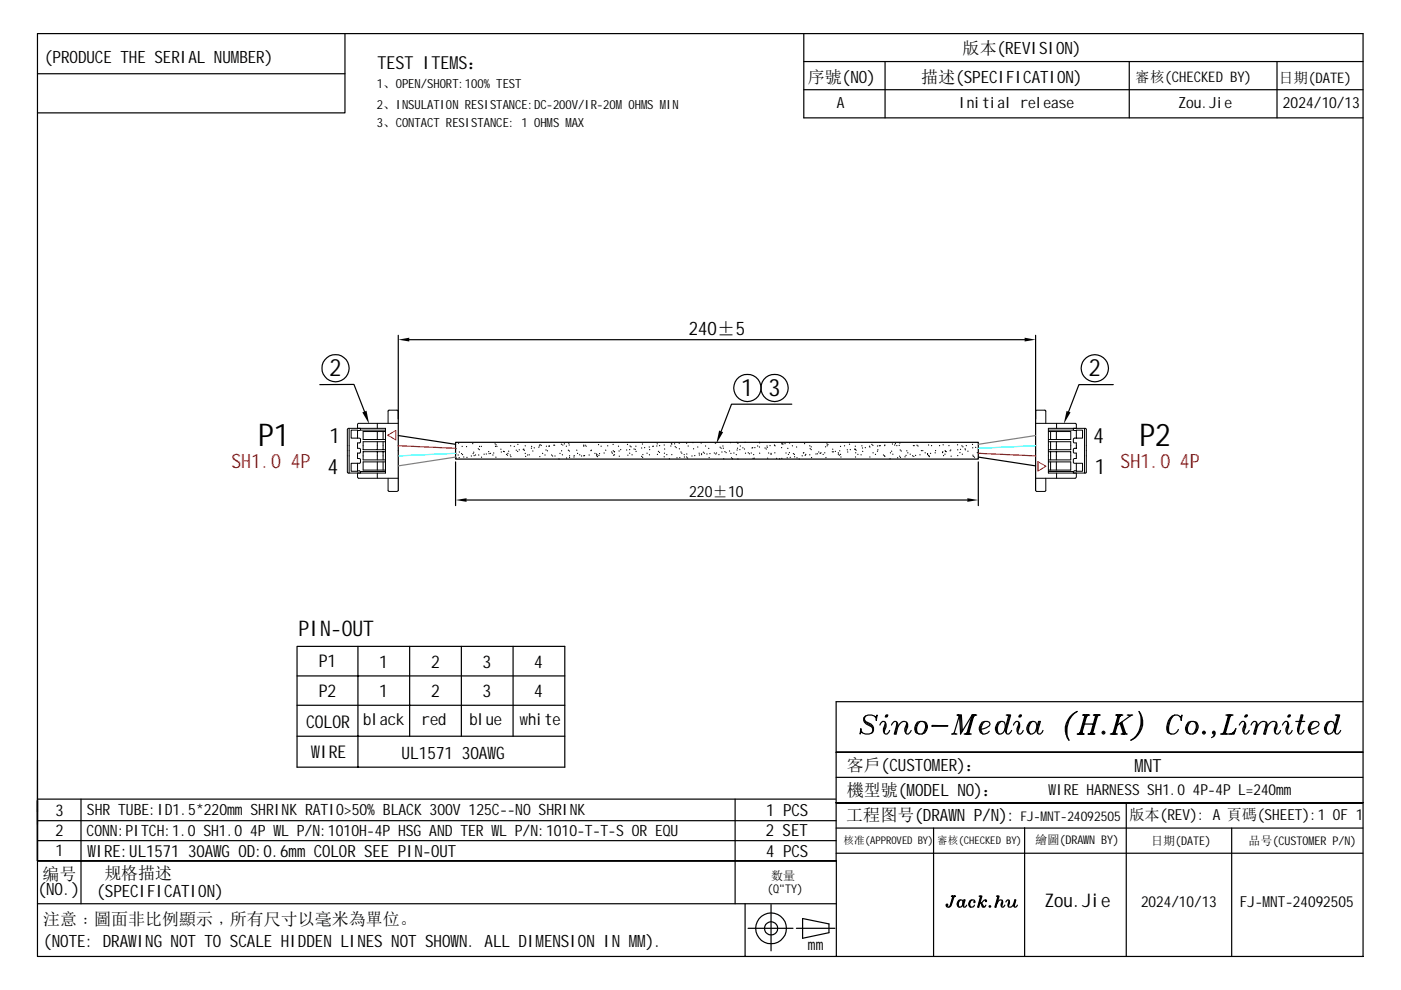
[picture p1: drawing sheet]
<svg xmlns="http://www.w3.org/2000/svg" width="297mm" height="210mm" viewBox="0 0 297 210" stroke-linecap="round" stroke-linejoin="round" font-family="sans-serif">
<g fill="none" stroke="#000" stroke-width=".25">
<path d="M7.9 7.1h281.1v195.7h-281.1zM7.9 15.6h65.2M73.1 7.1v16.8h-65.2M170.4 13.1h118.6M170.4 7.1v17.9h118.6M170.4 19h118.6M187.6 13.1v11.9M239.4 13.1v11.9M270.7 13.1v11.9M84.4 71.1v32.9M86.8 72h130.4M219.6 71.1v32.9"/>
<path d="M67.8 81.5h7.2l2.3 5.8M84.4 92.3l12.2 1.9M96.6 93.8h110.8v3.5h-110.8zM96.6 97.9v9.3M96.6 96.2h.1M96.7 95.1h.1M96.7 97.1h.1M97.1 96.4v.1M97.2 94h.1M97.4 97h.1M97.4 95.8v.1M97.9 96.2h.1"/>
<path d="M98 94.6v.1M98.1 96.4h.1M98.3 96.9h.1M98.9 94.7h.1M99 97h.1M99.9 96.7h.1M100.2 94v.1M100.3 96.2h.1M100.4 95.9h.1M100.5 96.6h.1M100.8 96.4v.1M101.4 95.1v.1"/>
<path d="M101.5 96.4v.1M101.6 95.3h.1M101.7 94.6v.1M102.1 94.6v.1M102.1 96.9v.1M102.6 96.3h.1M103.1 96.2v.1M103.6 95.7v.1M103.7 96.2h.1M104 96.1v.1M104.5 96.4v.1M104.7 96v.1"/>
<path d="M105 94.1h.1M105.1 94.6v.1M105.1 96.9v.1M105.2 94.3h.1M105.4 94.6v.1M106.2 95.2v.1M106.3 95.8v.1M106.8 95.7h.1M106.9 95.7v.1M107.4 96.3v.1M107.6 96.5h.1M107.7 96.1v.1"/>
<path d="M107.9 95.6v.1M108.2 96.4v.1M108.3 94.5h.1M108.3 96.8h.1M109 94.6v.1M109.5 95.4v.1M109.8 95.7h.1M109.8 94.2h.1M110.1 95.3v.1M110.9 95.3h.1M111.1 95.2v.1M111.2 95.5h.1"/>
<path d="M111.4 94.5h.1M111.4 96.1v.1M111.4 96.7v.1M111.9 96.4v.1M112.2 96.4h.1M112.7 95v.1M112.7 94.6v.1M113 95.6h.1M113.3 94.9v.1M114.2 94.8h.1M114.4 94.5h.1M114.5 96.8h.1"/>
<path d="M114.5 94.2v.1M114.8 94.4v.1M115 96.1v.1M115.6 96.4v.1M115.8 95.4h.1M115.9 94.6h.1M116.1 95.6h.1M116.4 94.6v.1M116.4 94.5h.1M117 96.4v.1M117.2 96.7h.1M117.4 94.4h.1"/>
<path d="M117.6 94.4h.1M117.7 96.7h.1M118.5 97.3h.1M118.7 96.1v.1M119 94.2h.1M119.1 95.6h.1M119.2 96.4h.1M119.3 94.3v.1M119.7 94.1h.1M120.1 94.6h.1M120.1 97.1h.1M120.5 95.4v.1"/>
<path d="M120.6 94h.1M120.7 94.3v.1M120.7 95.6h.1M120.8 96.6v.1M120.8 97h.1M121.7 96.9h.1M121.7 96.6h.1M122.3 95.4v.1M122.5 96.1v.1M122.9 96.4h.1M123.3 96.7h.1M123.7 94.4h.1"/>
<path d="M123.8 94.6h.1M123.8 96.6v.1M123.9 96.6h.1M124.1 94.4h.1M124.3 94.6h.1M124.9 96.4v.1M125.3 95.5v.1M125.4 95.4v.1M126.1 96.1v.1M126.5 96.2v.1M126.5 96.6v.1M126.6 96.4h.1"/>
<path d="M126.7 96.8h.1M126.9 94.2v.1M127 96.5v.1M127.1 96.2h.1M127.5 94.6h.1M128.1 96v.1M128.4 95.4v.1M128.8 94.5h.1M129.7 95.8v.1M129.8 96.1h.1M130 94.2h.1M130 95.6h.1"/>
<path d="M130.1 96.5h.1M130.2 95.8h.1M130.3 95.7v.1M130.3 96.4h.1M131.1 94.6h.1M131.3 95.6h.1M131.3 96.7h.1M131.6 95.3h.1M132.9 95.4h.1M133 94.2h.1M133.1 96.5h.1M133.5 95.3h.1"/>
<path d="M133.5 96.1h.1M133.6 94.5v.1M133.8 94.7v.1M134 96.4h.1M134.4 95.2h.1M134.7 95.3h.1M134.8 94.6h.1M134.9 95.7h.1M136 95h.1M136 96.7v.1M136.2 94.1v.1M136.3 97h.1"/>
<path d="M136.3 96.4h.1M136.7 94.9h.1M137.2 96.1h.1M137.7 94.8h.1M137.7 96.4h.1M137.7 95.3h.1M138.4 94.6v.1M138.5 94.6h.1M139.3 94.5v.1M139.3 94.1h.1M139.4 96.3v.1M139.6 95.7h.1"/>
<path d="M139.8 95.9h.1M139.9 94.5h.1M140.8 94.3v.1M140.8 96.8v.1M140.9 96.1h.1M140.9 95.2h.1M141.4 96.4h.1M141.9 97.3h.1M142.2 94.5v.1M142.4 94.1h.1M142.4 94.1v.1M142.4 96.4h.1"/>
<path d="M143 94.1h.1M143.2 94.7h.1M143.4 94.9h.1M143.5 97v.1M144 94h.1M144 95.1v.1M144.1 97h.1M144.4 95.8v.1M144.6 96.1h.1M145.1 96.4h.1M145.1 96.9h.1M145.6 94h.1"/>
<path d="M145.6 96.9h.1M145.6 96.2v.1M145.8 97.1h.1M145.9 94.5v.1M146.7 96.7h.1M146.9 93.8v.1M147.1 95.1v.1M147.3 96.6h.1M147.9 94.8h.1M148.2 96.1h.1M148.3 96.4v.1M148.7 93.9v.1"/>
<path d="M148.7 96.2h.1M148.7 96.4h.1M149.1 95.9h.1M149.3 96.1h.1M149.6 94.5v.1M149.9 96.2v.1M150.3 95.1h.1M150.4 97h.1M150.5 96.2h.1M151.5 96v.1M151.7 94h.1M151.8 96.2v.1"/>
<path d="M151.9 96v.1M152.4 96.4h.1M152.7 94.8h.1M152.9 95v.1M153.1 95.8v.1M153.3 94.5v.1M153.4 95v.1M153.4 97.3h.1M153.7 95.7v.1M154 95.9v.1M154.7 95.6h.1M154.9 93.8v.1"/>
<path d="M155 96.1v.1M155.1 97v.1M155.3 97.3h.1M155.6 96v.1M156.1 96.4h.1M156.2 93.8h.1M156.3 95.4h.1M156.4 95v.1M156.4 94h.1M156.4 97.3h.1M156.9 95.3h.1M157 94.5v.1"/>
<path d="M157.5 94.9v.1M157.8 95.2h.1M158 93.8h.1M158.1 96.1h.1M158.7 96h.1M158.9 96.2h.1M159.3 96v.1M159.5 95h.1M159.6 94.9h.1M159.7 97.2h.1M159.8 96.4h.1M159.9 97.1v.1"/>
<path d="M160 94.9h.1M160.6 94.5v.1M161 93.8h.1M161 94.8h.1M161.1 93.9h.1M161.1 96.1h.1M162.2 95h.1M162.5 95.2h.1M162.6 94.5v.1M162.7 94.8v.1M162.8 97.1v.1M163 96v.1"/>
<path d="M163.3 94.5h.1M163.5 96.1v.1M163.5 96.3v.1M164.2 94.3v.1M164.3 96h.1M164.3 94.5h.1M164.7 97.2h.1M165.3 97.3h.1M165.7 94.9h.1M165.8 93.9v.1M165.8 97.2h.1M165.8 94.1v.1"/>
<path d="M166 94.1v.1M166.4 94v.1M166.7 96v.1M166.9 97v.1M167 95.1h.1M167.2 96.3v.1M167.4 95.9v.1M167.4 93.9v.1M167.5 97h.1M167.9 85.7h-12.8l-2.2 5.8M168 94.5h.1M168.2 96.2h.1"/>
<path d="M168.4 96.3v.1M168.5 96.8v.1M168.9 94.8h.1M169 97v.1M169.4 97.3h.1M170.1 96.6v.1M170.3 96v.1M170.4 95.9v.1M170.6 94v.1M170.7 96.5v.1M170.8 96.3v.1M171.7 94.5h.1"/>
<path d="M171.7 96.4h.1M171.8 95.1h.1M172 94.7v.1M172 95.3h.1M172.1 97h.1M173 96.2v.1M173.3 96.2h.1M173.6 95.8v.1M173.9 96.1v.1M174.1 96h.1M174.5 96.3v.1M174.9 96h.1"/>
<path d="M175 94.7v.1M175.1 97h.1M175.3 94.1h.1M175.4 94.5h.1M175.5 94.2v.1M176.5 95.8h.1M176.6 95.2v.1M176.7 95.8h.1M177.1 95.7h.1M177.7 96h.1M177.7 96.3h.1M178 96.5h.1"/>
<path d="M178 95.6h.1M178.2 94.6v.1M178.2 96.3v.1M178.3 96.9h.1M179.1 94.5h.1M179.6 95.3v.1M179.7 95.8v.1M180.1 94.2h.1M180.3 95.3h.1M181.3 95.2v.1M181.3 94.6h.1M181.4 96.9h.1"/>
<path d="M181.4 96h.1M181.5 95.4v.1M181.9 96.3v.1M182.6 96.4h.1M182.7 94.5h.1M182.9 95h.1M182.9 95.7h.1M183.5 94.9h.1M184.3 94.6h.1M184.4 94.8h.1M184.4 96.9h.1M184.9 94.2h.1"/>
<path d="M185.1 94.4v.1M185.1 96h.1M185.6 96.3v.1M186 94.5v.1M186 95.6v.1M186.1 95.3v.1M186.4 94.5h.1M186.6 94.5h.1M187.3 96.4v.1M187.5 96.6v.1M187.6 94.5h.1M187.6 94.3v.1"/>
<path d="M187.6 96.7v.1M188.7 97.3h.1M188.8 96h.1M189 95.6v.1M189.2 94.1v.1M189.3 96.3h.1M189.7 94.3v.1M189.9 94v.1M190.1 94.5h.1M190.3 97v.1M190.7 94.4v.1M190.7 96.7h.1"/>
<path d="M190.8 93.9v.1M190.9 95.4h.1M190.9 97h.1M191.1 95.6h.1M191.9 96.8v.1M192.1 96.5v.1M192.3 95.6h.1M192.5 96h.1M193 96.3h.1M193.5 96.6v.1M193.7 94.5h.1M193.7 96.7v.1"/>
<path d="M193.8 94.5h.1M194.1 96.5v.1M194.4 94.4h.1M194.6 94.5v.1M195.1 96.4h.1M195.4 95.5v.1M195.7 95.5v.1M196.2 96h.1M196.7 96.2v.1M196.8 96.6h.1M196.9 94.3v.1M197 96.6v.1"/>
<path d="M197 96.8h.1M197.3 96.1v.1M197.5 94.5h.1M198.3 96h.1M198.4 95.5v.1M199.2 94.5h.1M199.8 95.9v.1M199.9 95.8h.1M200 94.3h.1M200.1 96.6h.1M200.3 96.3h.1M200.4 95.6h.1"/>
<path d="M200.5 95.7h.1M200.6 95.7v.1M201.2 94.5h.1M201.5 95.6h.1M201.6 95.4h.1M201.7 96.7h.1M203 94.3h.1M203.1 95.3v.1M203.1 96.6h.1M203.5 95.9v.1M203.7 95.3h.1M203.9 94.5h.1"/>
<path d="M204 96.3h.1M204.2 94.7v.1M204.6 95.1v.1M204.7 95.3v.1M204.9 94.5h.1M205.2 95.6v.1M206.2 94.2h.1M206.2 94.9v.1M206.3 96.5h.1M206.4 96.7v.1M206.6 96.9v.1M206.9 94.8v.1"/>
<path d="M207.2 95.9v.1M207.4 96.9l12.2 1.9M207.4 97.9v9.3M236 81.5h-7.2l-2.2 5.8M98.9 106h106.2M63 137h56.7v25.7h-56.7zM75.9 137v25.7M86.9 137v19.1M97.8 137v19.1M108.8 137v19.1M63 143.3h56.7M63 156.1h56.7"/>
<path d="M63 149.5h56.7M177.3 159.5h111.7zM177.3 148.8h111.7zM177.3 148.8v54M177.3 159.5h111.7M183.3 152.8l.2 .3 1.3 .8 .2 .4M183.5 151.8l-.2 .4 .2 .8 1.1 .5a1.13 1.13 0 0 1 .6 1.2 1.13 1.13 0 0 1-.9 .9h-.8l-.6-.2-.4-.5v-.4l-.1 1.1 .1-.3h.2M185.6 152h.2l.2-.4-.2 1.2-.2-.8a1.72 1.72 0 0 0-2.5 .2l.2 .9 .4 .4 1.1 .6 .2 .4v.5l-.2 .4M186.5 153.7l.6-.7 .6 .1 .2 1-.4 .9M187.7 153.1l-.2 2.3M187.7 153.5l-.4 1 .2 .9 .2 .2h.4l.5-.7M187.8 151.8h.4"/>
<path d="M187.9 151.6h.3l-.1 .4h-.4zM188.1 151.6l-.2 .4M190.1 153.5l-.5 2.1h.4l.4-2.1-.4-.5h-.4l-.6 .7M190.1 153.1v1l-.3 1.5M190.4 154.1a1.33 1.33 0 0 1 1.8-1l.2 .4v.6l-.3 .9M192.2 153.1l-.1 2.3M192.2 153.5l-.4 1v.5l.3 .4 .1 .2h.4l.6-.7M194.5 153.1a1.67 1.67 0 0 1 1.9 .2 1.49 1.49 0 0 1-.3 2 1.49 1.49 0 0 1-2 0 1.85 1.85 0 0 1 .4-2.2zM194.5 153.3a1.69 1.69 0 0 0-.2 2M195.1 153a2.06 2.06 0 0 0-.6 2.4l.4 .2M195.7 153l.3 .1a2 2 0 0 1-.5 2.5M196.2 153.3a1.83 1.83 0 0 1-.2 2"/>
<path d="M197.6 153.8l3.4 .1-3.4 .1zM201.7 155.6h1.2M201.9 155.6l.4-.2 .4 .2M202.9 151.6h.9l.2 3.4 2.1-3.4M203.1 151.6l.3 .2 .3 3.8 .3-.6M203.3 151.6l.1 .4M203.4 151.6l-1.1 3.8M203.7 151.6l.1 3.7M204.4 155.6h1.5M204.6 155.6l.6-.2 .5 .2M205.2 155.3l-.4 .3M205.3 155.3l.3 .3"/>
<path d="M206.1 151.6l-1.1 4M206.1 151.6h1M206.3 151.6l-1.1 4M206.5 151.6l-1.2 4M206.7 151.6l-.4 .4M206.9 151.6l-.6 .2M207.8 154.7a2.46 2.46 0 0 0 2.1-1.2 1.08 1.08 0 0 0-1.7-.4 1.46 1.46 0 0 0 .2 2.5l1-.2 .3-.4M208.2 153.3a1.8 1.8 0 0 0-.2 2M208.8 153a1.88 1.88 0 0 0-.4 2.6M211.6 153.1l.6-.1 .8 .1a1.65 1.65 0 0 1-1.2 2.5 1.21 1.21 0 0 1-.5-1.9zM211.6 153.3a1.92 1.92 0 0 0-.2 2M212.2 153a1.88 1.88 0 0 0-.4 2.6"/>
<path d="M213.3 151.6h1l-1 3.4M213.5 151.6l.6 .2M213.7 151.6l.2 .4M213.9 151.6l-.6 2.1a1.43 1.43 0 0 0 .2 1.9h.4l.6-.7M214.1 151.6l-.8 2.9v.9M214.9 153.7l.5-.7 .6 .1 .2 1-.4 .9M216 153.1l-.2 2.3M216 153.5l-.4 1 .2 .9 .2 .2h.4l.5-.7M216.1 151.8h.4M216.2 151.6h.4l-.2 .4h-.4zM216.4 151.6l-.2 .4M218.3 153.1l.5-.1 .8 .1a1.65 1.65 0 0 1-1.1 2.5 1.46 1.46 0 0 1-.2-2.5z"/>
<path d="M218.5 153.1a1.85 1.85 0 0 0-.4 2.2M218.8 153a1.88 1.88 0 0 0-.3 2.6M220.4 153l-.4 1.3v1.1M221.1 154.9l-.5 .7h-.4l-.2-.2-.2-.4v-.7l.4-1.3h.4l-.6 2M227 152a4.6 4.6 0 0 0-.9 3.8 5.1 5.1 0 0 1 2.3-5 4.1 4.1 0 0 0-1.8 6.1l-.3-.9-.2-1.7M228.4 155.6h1.5M228.5 155.6l.6-.2 .6 .2M229.1 155.3l-.3 .3M229.3 155.3l.2 .3M229.5 151.6h1.5M229.7 153.5h2.3M229.7 151.6l.6 .2 .5-.2"/>
<path d="M229.9 151.6l.2 .4M230.1 151.6l-1.2 4M230.3 151.6l-1.2 4M230.4 151.6l-1.1 4M230.7 155.6h1.4M230.7 151.6l-.4 .4M230.8 155.6l.6-.2 .6 .2M231.4 155.3l-.4 .3M231.6 155.3l.2 .3M231.8 151.6h1.5M232 151.6l.5 .2 .6-.2M232.1 151.6l.3 .4"/>
<path d="M232.4 151.6l-1.2 4M232.5 151.6l-1.1 4M232.7 151.6l-1.1 4M232.9 151.6l-.4 .4M233.7 155.3l.3-.3 .3 .4-.4 .2zM233.9 155.3h.1v.1h-.1zM235.4 155.6h1.5M235.6 155.6l.6-.2 .5 .2M236.2 155.3l-.4 .3M236.3 155.3l.2 .3M236.5 151.6h1.6M236.7 151.6l.6 .2 .6-.2"/>
<path d="M236.9 151.6l.2 .4M237.1 151.6l-1.1 4M237.3 151.6l-1.1 4M237.5 151.6l-1.2 4M237.5 153.3l.7 2.3M237.7 155.6h1.3M237.7 153.3l.7 2.3M237.7 151.6l-.4 .4M237.9 153.1l.7 2.3M238.2 155.4l-.3 .2M238.2 155.3l-.1 .3M238.4 155.3l.4 .3"/>
<path d="M239 151.6h1.1M239.2 151.6l.4 .2 .4-.2M239.6 151.8l-2.9 2.1M242 153.5l-.1-1.7-.4-1a4 4 0 0 1-1.7 6.1 5.1 5.1 0 0 0 2.2-4.9 4.4 4.4 0 0 1-.9 3.8M248.5 152a3.3 3.3 0 0 0-.9 2.9l.2 .4M249.1 151.6a3.5 3.5 0 0 0-1.2 3.8l.4 .2M250.2 152h.2l.2-.4-.2 1.2a1.2 1.2 0 0 0-.9-1.3 1.2 1.2 0 0 0-1.4 .7 2.63 2.63 0 0 0-.3 3.2 1.32 1.32 0 0 0 2-.7M252 153.1a1.62 1.62 0 0 1 1.8 .2 1.48 1.48 0 0 1-.2 2 1.48 1.48 0 0 1-2 0 1.68 1.68 0 0 1 .4-2.2zM252 153.3a1.8 1.8 0 0 0-.3 2M252.5 153a2.15 2.15 0 0 0-.5 2.4l.3 .2M253.1 153l.3 .1a2 2 0 0 1-.5 2.5M253.6 153.3a1.83 1.83 0 0 1-.2 2"/>
<path d="M255.2 155l.4 .3-.3 .3-.3-.2zM255.2 155.3h.1v.1h-.1zM257.2 155.3h.3v.1h-.3zM257.2 156.2l.3-.6h-.3l-.1-.3 .4-.3a.85 .85 0 0 1-.6 1.4M258.8 155.6h2.8l.4-1.1-.6 1.1M259 155.6l.5-.2 .6 .2M259.5 155.3l-.3 .3M259.7 155.3l.2 .3M259.9 151.6h1.5M260.1 151.6l.6 .2 .6-.2M260.3 151.6l.2 .4M260.5 151.6l-1.1 4"/>
<path d="M260.7 151.6l-1.2 4M260.9 151.6l-1.2 4M261.1 151.6l-.4 .4M261.6 155.4l-.9 .2M261.8 155l-.7 .6M262.7 153.7l.6-.7h.4l.2 .1 .2 .4v.6l-.4 .9M263.9 153.1l-.2 2.3M263.9 153.5l-.4 1v.5l.2 .4 .2 .2h.4l.6-.7M264 151.8h.4M264.1 151.6h.4l-.2 .4h-.4zM264.3 151.6l-.2 .4M266.4 153.5l-.6 2.1h.4l.4-1.5-.2-1-.6-.1-.6 .7"/>
<path d="M266.4 153.1v1l-.4 1.5M268.5 153.5l-.6 2.1h.4l.4-2.1a.85 .85 0 0 0-1.4-.4l-.7 1M268.5 153.1v1l-.4 1.5M268.7 154.1a1.36 1.36 0 0 1 1.9-1l.1 1-.3 .9M270.6 153.1l-.2 2.3M270.6 153.5l-.4 1 .2 .9 .2 .2h.4l.5-.7M271.9 153.7l.6-.7h.4l.1 .1 .2 1-.3 .9M273 153.1l-.1 2.3M273 153.5l-.3 1v.5l.2 .4 .1 .2h.4l.6-.7M273.1 151.8h.4M273.2 151.6h.4l-.2 .4h-.4zM273.4 151.6l-.2 .4"/>
<path d="M274.7 153h1.9M276.1 151.6l-.8 2.9v.9M276.5 154.9l-.6 .7h-.4a1.43 1.43 0 0 1-.2-1.9l.6-2.1h.4l-1 3.4M277.6 154.7a2.46 2.46 0 0 0 2.1-1.2 1.08 1.08 0 0 0-1.7-.4 1.46 1.46 0 0 0 .2 2.5l.9-.2 .4-.4M278 153.3a1.8 1.8 0 0 0-.2 2M278.5 153a1.88 1.88 0 0 0-.3 2.6M281.4 153.1l.6-.1 .7 .1a1.65 1.65 0 0 1-1.1 2.5 1.46 1.46 0 0 1-.2-2.5zM281.4 153.3a1.8 1.8 0 0 0-.2 2M282 153a1.88 1.88 0 0 0-.4 2.6M283.1 151.6h.9l-.9 3.4M283.3 151.6l.6 .2M283.5 151.6l.2 .4"/>
<path d="M283.7 151.6l-.6 2.1a1.59 1.59 0 0 0 .2 1.9h.4l.6-.7M283.9 151.6l-.8 2.9v.9M7.9 169.7v12.8v-11M7.9 178.2h169.4M7.9 174h169.4M7.9 169.4h169.3M17.2 169.4v22.2M155.9 169.4v22.2M177.3 175.6h111.7zM177.3 164.8h111.7zM177.3 170.2h111.7zM197.9 175.6v27.2"/>
<path d="M217.2 175.5v27.2M238.8 170.2v32.6M261.1 175.6v27.2M7.9 182.5h169.4zM7.9 191.6h169.4zM7.9 182.5h169.4M158 191.6v11.2M158.6 196.8h9.5M163.5 191.8v9.8M168.9 196.8h8.1M170.2 194.7l5.6 1.2v1.9l-5.6 1.1zM177.3 180.9h111.7"/>
<path d="M200.7 191.8l.2 .1zM201.7 190h.9M201.8 190l.4 .1 .3-.1M202 190v.3M202 190l-.5 1.9-.3 .4M202.2 190l-.7 2M202.3 190l-.7 2a.53 .53 0 0 1-.6 .4 .53 .53 0 0 1-.4-.6h.3l-.2 .2M202.4 190l-.2 .3M203.3 190.9l.5-.1a.84 .84 0 0 1 .1 1.3l-.5 .2a.83 .83 0 0 1-.1-1.4zM203.4 190.9a.98 .98 0 0 0-.2 1.2M203.6 190.8a1.1 1.1 0 0 0-.2 1.5M204.5 190.8l-.2 1.4"/>
<path d="M205 191.9l-.4 .4h-.2l-.2-.3 .2-1.2h.2l-.3 1.2M205.7 191l-.2 .6 .1 .5M206.1 190.8l-.3 .2a1.1 1.1 0 0 0 0 1.3M206.6 191.2l-.1-.1v.3h.2l-.1-.5a.82 .82 0 0 0-1.1 .3 .82 .82 0 0 0 .3 1.1l.6-.1 .2-.3M207.6 190h.6l-.7 2.3h-.2l.6-2.3M207.7 190l.4 .1M207.8 190l.1 .3M208.1 190l-.7 2.3M208.2 191.7l.3 .5M209 191l-.1-.1v.2h.3v-.2l-.4-.1-.6 .6h-.5M209 191.9l-.2 .3-.4 .1-.5-.9 .3 .2 .4 .6h.2M209.7 192.1l.2-.1 .1 .2-.2 .1z"/>
<path d="M209.8 192.1l.1 .1zM211.3 190h.5l-.7 2.3h-.2l.7-2.3M211.4 191.6l.2-.5a.61 .61 0 0 1 .9-.2l.1 .5-.2 .6M211.4 190l.3 .1M211.5 190l.1 .3M211.7 190l-.6 2.3M212.5 190.9l-.1 1.3M212.5 191.1l-.3 .6 .2 .5 .3 .1 .3-.4M213.3 191.2l.3-.4 .3 .1 .1 .5-.2 .6M213.9 190.9l-.1 1.3M213.9 191.1l-.2 .9a.52 .52 0 0 0 .5 .4 .52 .52 0 0 0 .5-.4l.5-1.2h.2l-.4 1.2M214.9 191.7v.3l.3 .3h.2l.3-.4"/>
<path d="M215.3 190.8l-.3 1.4"/>
<circle cx="71.1" cy="78.1" r="2.89"/>
<circle cx="232.1" cy="78.1" r="2.88"/>
<circle cx="158.5" cy="82.3" r="2.89"/>
<circle cx="164.2" cy="82.3" r="2.89"/>
<circle cx="163.5" cy="196.8" r="3.3"/>
<circle cx="163.5" cy="196.8" r="1.39"/>
</g>
<g fill="none" stroke="#000" stroke-width=".21">
<path d="M74 90.8v9.5M75.8 92.9h-1.3v-1.7l1.7 .1 .2-.1v-.4l-2.7 .1v9.4h2.7v-.3l-.2-.2-1.7 .1v-1.7h1.3M75.8 92.9h.4l.2 .2v.8h-.6v1.2h.4l.2 .2v.7l-.6 .1v1.1l.6 .1v.7v.2h-.6M75.8 91.2v1.7M75.8 98.2v1.7M76.4 91.2h5.3M76.4 100h5.3M80 89.8v1M80 91.5v1.7M80 93.7v1.6M80 95.8v1.7M80 97.9v1.8"/>
<path d="M81.2 91.5v1.7M81.2 93.7v1.6M81.2 95.8v1.7M81.2 97.9v1.8M81.7 91.5h-4.7v1.7h4.7M81.7 93.7h-4.7v1.6h4.7M81.7 95.8h-4.7v1.7h4.7M81.7 97.9h-4.7v1.8h4.7M84.4 89.8h-8.4l-.2 .2v.8h5.9v9.5h-5.9l.1 1 8.5 .1M84.4 87.2l-.2-.2h-1.9v2.8M219.6 89.8h8.4l.2 .2v.8h-5.9v9.5h5.9l-.1 1-8.5 .1M219.6 87.2l.2-.2h1.9v2.8"/>
<path d="M222.3 91.5h4.7v1.7h-4.7M222.3 93.7h4.7v1.6h-4.7M222.3 91.2h5.3M222.3 97.9h4.7v1.8h-4.7M222.3 95.8h4.7v1.7h-4.7M222.3 100h5.3M222.7 91.5v1.7M222.7 93.7v1.6M222.7 95.8v1.7M222.7 97.9v1.8M224 91.5v1.7M224 93.7v1.6"/>
<path d="M224 95.8v1.7M224 97.9v1.8M224 89.8v1M228.2 92.9h1.3v-1.7l-1.7 .1-.2-.5 2.7 .1v9.4h-2.7l.2-.5 1.7 .1v-1.7h-1.3M228.2 92.9h-.4l-.2 .2 .1 .8h.5v1.2h-.4l-.2 .2 .1 .7 .5 .1v1.1l-.5 .1-.1 .7 .1 .2h.5M228.2 91.2v1.7M228.2 98.2v1.7M229.9 90.8v9.5M80 100.3v1.1M82.3 101.4v2.7l1.9 .1 .2-.2M221.7 101.4v2.7l-1.9 .1-.2-.2M224 100.3v1.1"/>
</g>
<path d="M82.2 92.3l1.7-1v2zM220.1 97.9l1.7 1-1.7 1z" fill="none" stroke="#f00" stroke-width=".21"/>
<path d="M96.6 96.9l-12.2 1.9M219.6 92.3l-12.2 1.9" fill="none" stroke="#808080" stroke-width=".25"/>
<path d="M96.6 96.1l-12.2 .6M219.6 94.5l-12.2 .6" fill="none" stroke="#0ff" stroke-width=".25"/>
<path d="M84.4 94.5l12.2 .6M207.4 96.1l12.2 .6" fill="none" stroke="#f00" stroke-width=".25"/>
<path d="M84.4 72l2.4-.4v.8zM217.2 71.6l2.4 .4-2.4 .4zM76.8 87.4l.9-.3 .6 2.8zM152.5 91.3l.8 .3-1.4 2.5zM226.1 87.1l.9 .3-1.5 2.5zM96.6 106l2.3-.4v.8zM205.1 105.6l2.3 .4-2.3 .4z" fill="#000"/>
<g font-size="6.6">
<text x="54.7" y="94.6">P1</text>
<text x="241.6" y="94.6">P2</text>
</g>
<g font-size="5.1">
<text x="69.9" y="79.8">2</text>
<text x="230.8" y="79.8">2</text>
<text x="157.2" y="84">1</text>
<text x="162.9" y="84">3</text>
</g>
<text font-size="4.6" x="63.3" y="134.8">PIN-OUT</text>
<g font-size="4.5">
<text x="69.8" y="93.9">1</text>
<text x="231.8" y="94">4</text>
<text x="69.5" y="100.4">4</text>
<text x="232.1" y="100.5">1</text>
</g>
<g font-size="4.2" fill="#f00">
<text x="49.1" y="99.2">SH1.0</text>
<text x="61.7" y="99.2">4P</text>
<text x="237.6" y="99.2">SH1.0</text>
<text x="250.2" y="99.2">4P</text>
</g>
<g font-size="4">
<text x="146" y="70.9">240±5</text>
<text x="221.5" y="192.3">Zou.Jie</text>
</g>
<text font-size="3.9" x="240.5" y="163.6">MNT</text>
<text font-size="3.8" x="80" y="14.7">TEST ITEMS：</text>
<g font-size="3.7">
<text x="67.6" y="141.4">P1</text>
<text x="80.4" y="141.6">1</text>
<text x="91.4" y="141.6">2</text>
<text x="102.3" y="141.6">3</text>
<text x="113.3" y="141.6">4</text>
<text x="67.6" y="147.8">P2</text>
<text x="80.4" y="147.8">1</text>
<text x="91.4" y="147.8">2</text>
<text x="102.3" y="147.8">3</text>
<text x="113.3" y="147.8">4</text>
<text x="64.9" y="154.3">COLOR</text>
<text x="66" y="160.6">WIRE</text>
</g>
<g font-size="3.6">
<text x="204.1" y="11.4">版本(REVISION)</text>
<text x="9.3" y="13.4">(PRODUCE THE SERIAL NUMBER)</text>
<text x="171.3" y="17.6">序號(NO)</text>
<text x="195.3" y="17.6">描述(SPECIFICATION)</text>
<text x="85.2" y="161">UL1571</text>
<text x="97.9" y="161">30AWG</text>
<text x="179.5" y="163.5">客戶(CUSTOMER)：</text>
<text x="162.5" y="173.1">1 PCS</text>
<text x="179.5" y="168.7">機型號(MODEL NO)：</text>
<text x="162.4" y="177.3">2 SET</text>
<text x="179.4" y="174.2">工程图号(DRAWN P/N):</text>
<text x="18.5" y="181.7">WIRE:UL1571</text>
<text x="39.9" y="181.7">30AWG OD:0.6mm COLOR SEE PIN-OUT</text>
<text x="162.5" y="181.8">4 PCS</text>
<text x="8" y="189.8">(NO.)</text>
<text x="9" y="186.6">编号</text>
<text x="20.4" y="190.1">(SPECIFICATION)</text>
<text x="22.1" y="186.4">规格描述</text>
<text x="9.2" y="196.1">注意﹕圖面非比例顯示﹐所有尺寸以毫米為單位。</text>
<text x="9.2" y="200.8">(NOTE: DRAWING NOT TO SCALE HIDDEN LINES NOT SHOWN. ALL DIMENSION IN MM).</text>
</g>
<g font-size="3.5">
<text x="77" y="153.8">black</text>
<text x="89.4" y="153.8">red</text>
<text x="99.5" y="153.8">blue</text>
<text x="110.2" y="153.8">white</text>
</g>
<g font-size="3.4">
<text x="11.8" y="173">3</text>
<text x="11.8" y="177.3">2</text>
<text x="11.8" y="181.5">1</text>
</g>
<g font-size="3.3">
<text x="177.4" y="23">A</text>
<text x="203.3" y="23">Initial release</text>
<text x="249.8" y="23">Zou.Jie</text>
<text x="272" y="23">2024/10/13</text>
<text x="146.1" y="105.3">220±10</text>
<text x="18.4" y="172.9">SHR TUBE:ID1.5*220mm SHRINK RATIO&gt;50% BLACK 300V 125C--NO SHRINK</text>
<text x="18.4" y="177.3">CONN:PITCH:1.0 SH1.0</text>
<text x="53" y="177.3">4P WL P/N:1010H-4P HSG AND TER WL P/N:1010-T-T-S OR EQU</text>
<text x="171.3" y="201.5">mm</text>
</g>
<g font-size="3.2">
<text x="222.3" y="168.6">WIRE HARNESS SH1.0</text>
<text x="239.5" y="173.9">版本(REV): A 頁碼(SHEET):1 OF 1</text>
<text x="252.9" y="168.6">4P-4P L=240mm</text>
<text x="241.9" y="192.2">2024/10/13</text>
<text x="262.9" y="192.2">FJ-MNT-24092505</text>
</g>
<g font-size="3.1">
<text x="240.7" y="17.3">審核(CHECKED BY)</text>
<text x="271.1" y="17.6">日期(DATE)</text>
</g>
<text font-size="2.8" x="216.4" y="174.2">FJ-MNT-24092505</text>
<g font-size="2.7">
<text x="79.9" y="18.7">1、OPEN/SHORT:100% TEST</text>
<text x="79.9" y="23">2、INSULATION RESISTANCE:DC-200V/IR-20M OHMS MIN</text>
<text x="79.9" y="27">3、CONTACT RESISTANCE: 1 OHMS MAX</text>
</g>
<g font-size="2.5">
<text x="219.5" y="179">繪圖(DRAWN BY)</text>
<text x="244.1" y="179.1">日期(DATE)</text>
<text x="264.7" y="179.1">品号(CUSTOMER P/N)</text>
<text x="162.6" y="189.2">(Q&quot;TY)</text>
<text x="163.5" y="186.5">数量</text>
</g>
<g font-size="2.2">
<text x="178.8" y="178.9">核准(APPROVED BY)</text>
<text x="198.7" y="178.9">審核(CHECKED BY)</text>
</g>
</svg>
